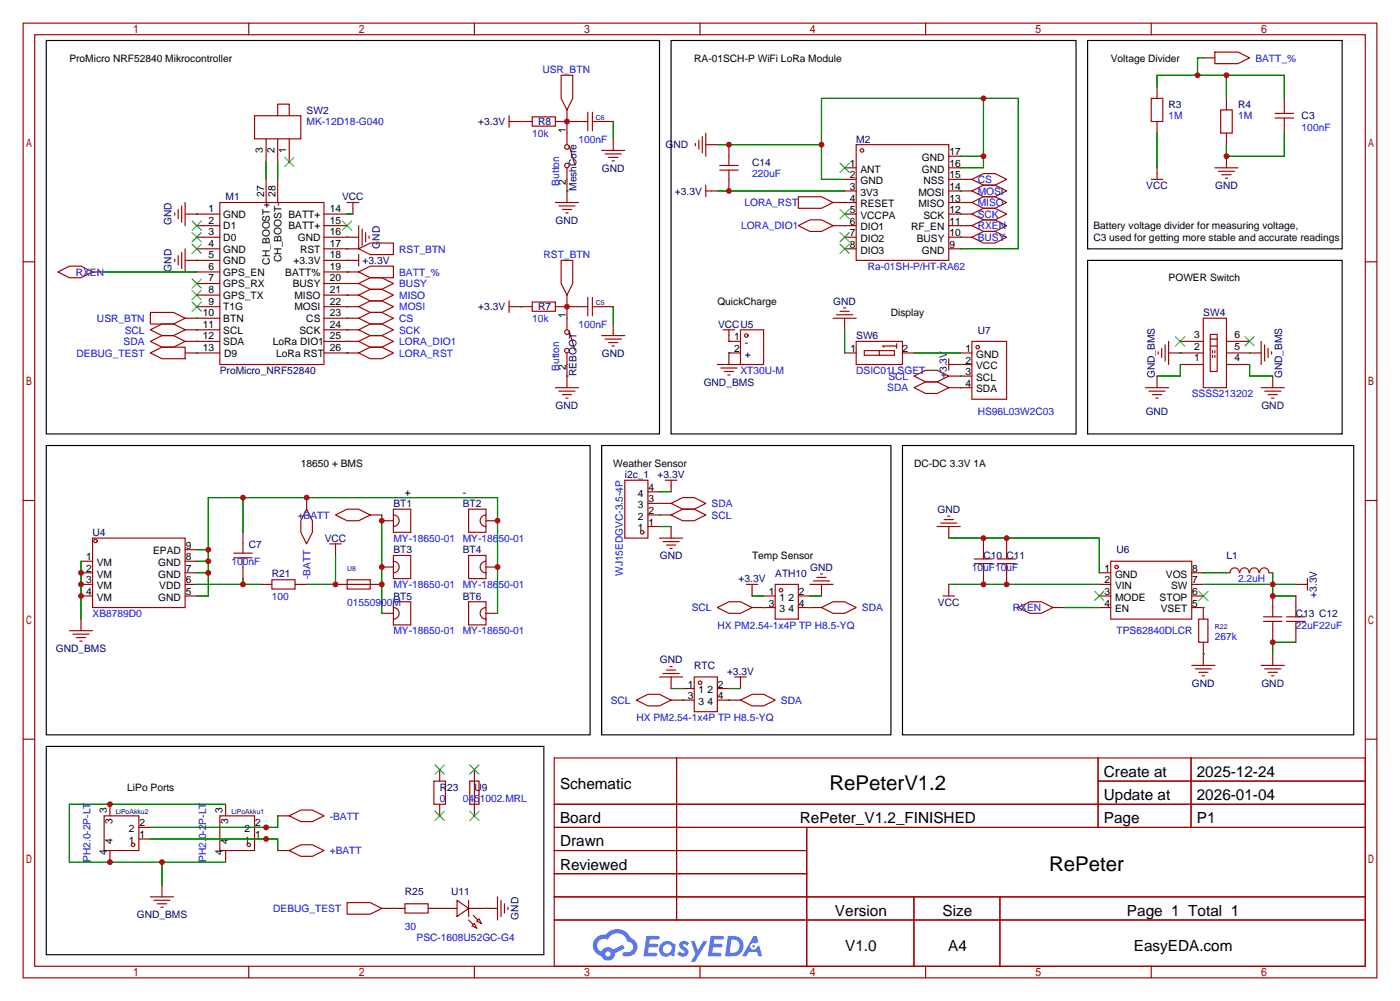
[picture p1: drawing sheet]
<svg xmlns="http://www.w3.org/2000/svg" width="307mm" height="220mm" viewBox="0 0 307 220" stroke-linecap="round" stroke-linejoin="round" font-family="sans-serif">
<g fill="none" stroke="#a10000" stroke-width=".25">
<path d="M5.1 5.1h297.2v209.5h-297.2zM7.6 7.6h292.1v204.5h-292.1zM54.6 5.1v2.5M104.1 5.1v2.5M153.7 5.1v2.5M203.2 5.1v2.5M252.7 5.1v2.5M5.1 57.5h2.5M299.7 57.5h2.6M5.1 109.9h2.5M299.7 109.9h2.6M5.1 162.2h2.5"/>
<path d="M121.7 166.4h178v45.7h-178zM121.7 176.5h178M148.5 166.4v35.5M241.1 166.4v15.2M241.1 171.4h58.6M261.5 166.4v15.2M299.7 162.2h2.6M121.7 181.6h178M121.7 186.7h55.4M121.7 196.8h178M121.7 191.8h55.4M177.1 181.6v30.5"/>
<path d="M200.6 196.8v15.3M219.5 196.8v15.3M54.6 212.1v2.5M104.1 212.1v2.5M121.7 201.9h178M153.7 212.1v2.5M203.2 212.1v2.5M252.7 212.1v2.5"/>
</g>
<g fill="#5487ff">
<path d="M149.4 206.8a1.3 1.3 0 0 1 1.8 .3l-.4 .6a.54 .54 0 0 0-.9-.3l.2 .3a1.28 1.28 0 0 1 .7 2 1.53 1.53 0 0 1-2.1-.3l.5-.6 .8 .4a.31 .31 0 0 0 .3-.2 .31 .31 0 0 0-.3-.4 1.12 1.12 0 0 1-.6-1.8z"/>
<path d="M151.7 206.6h.8l.7 2 1.2-2h.9l-2.7 4.5h-.9l1-1.6z"/>
<path d="M141.9 205.4h2.3a.46 .46 0 0 1 .5 .1 .46 .46 0 0 1 .1 .5l-.4 .2h-1.7l-.2 .9h1.7a.4 .4 0 0 1 .3 .5 .4 .4 0 0 1-.4 .3h-1.7l-.1 1.2h1.3a.46 .46 0 0 1 .5 .1 .46 .46 0 0 1 .1 .5l-.3 .2h-2.6z"/>
<path d="M156 205.4h2.3a.47 .47 0 0 1 .5 .1 .47 .47 0 0 1 .1 .5l-.4 .2h-1.7l-.1 .9h1.6a.4 .4 0 0 1 .3 .5 .4 .4 0 0 1-.4 .3h-1.7l-.1 1.2h1.3a.46 .46 0 0 1 .5 .1 .46 .46 0 0 1 .2 .5l-.4 .2h-2.6z"/>
<path d="M165.4 205.4h.7l.4 1.4-.6 .3a.75 .75 0 0 0-1.2 .3 .75 .75 0 0 0 .5 1.1 .75 .75 0 0 0 1-.7l.5-.3 .6 2.4h-.8l-.3-1h-1.8l-.6 1h-.9z"/>
<path d="M159.8 205.4l-.6 4.5h1.4a2.27 2.27 0 0 0 2.6-2.3 2.27 2.27 0 0 0-2.7-2.2zM160.6 206.2a1.5 1.5 0 0 1 1.8 1.5 1.5 1.5 0 0 1-2 1.4h-.2z"/>
<path d="M145.2 207.1a1.6 1.6 0 0 0-.3 2.2 1.6 1.6 0 0 0 2.3 .2l.8 .4 .3-2.5-.2-.2-.4-.1a1.58 1.58 0 0 0-2.5 0zM145.8 207.6a.98 .98 0 0 1 1.6 .4 .98 .98 0 0 1-1 1.3 .94 .94 0 0 1-.9-.7 .94 .94 0 0 1 .3-1z"/>
<path d="M130.9 205.8a2.37 2.37 0 0 0 1.1 4 1.54 1.54 0 0 0 1.8 1 1.54 1.54 0 0 0 1.2-1.6l2.2-1.1-.5-.7-2.1 1a1.57 1.57 0 0 0-2.6 .5 1.5 1.5 0 0 1-.7-2.1 1.5 1.5 0 0 1 2.2-.5 2.23 2.23 0 0 1 2.2-1.5 2.23 2.23 0 0 1 2 1.9 1.16 1.16 0 0 1 1.3 1.1 1.16 1.16 0 0 1-1.1 1.2h-.7a.47 .47 0 0 0-.6 .4 .47 .47 0 0 0 .5 .5 2.17 2.17 0 0 0 2.5-.9 2.17 2.17 0 0 0-.4-2.7l-.8-.4a3.2 3.2 0 0 0-5.4-.8l-1.1 .1zM132.9 209.4a.6 .6 0 0 1 1.2 0 .6 .6 0 0 1-1.2 0z"/>
<circle cx="165.4" cy="207.7" r=".28"/>
</g>
<g fill="none" stroke="#a10000" stroke-width=".25">
<path d="M123.2 16.5h2.5v5.1l-1.2 2.5-1.3-2.5zM254 19v2.6M264.2 12.7h2.5M266.7 11.4h5.1l2.5 1.3-2.5 1.3h-5.1zM55.9 25.4h10.1v5.1h-10.1zM58.4 30.5v5.1M58.4 39.4v5M61 25.4v-2.5h2.5v2.5M61 30.5v5.1M61 39.4v5M63.5 30.5v5.1M111.8 25.4v2.5"/>
<path d="M111.8 26.7h5M116.8 25.7h5.1v2h-5.1zM121.9 26.7h7.1M124.5 24.1v7.7M124.5 36.8v7.6M125 32l1.2 4.3M129 24.6v4.1M130 24.6v4.1M130 26.7h4.6M132.1 33h5.1M132.8 33.8h3.6M133.6 34.5h2"/>
<path d="M134.4 35.3h.5M134.6 30.5v2.5M152.7 31.5v.5M153.4 30.7v2.1M154.2 30v3.5M154.9 29.2v5.1M154.9 31.8h2.6M158 37.3h4.1M158 36.3h4.1M160 31.8v4.5M160 37.3v4.6M185.4 39.4h2.6"/>
<path d="M185.4 36.8h2.6M188 31.8h20.3v25.3h-20.3zM208.3 39.4h5.1M208.3 36.8h2.5M208.3 34.3h2.5M213.4 39.4l2.5-1.3h2.5l2.6 1.3-2.6 1.2h-2.5zM252.7 21.6h2.6v5.1h-2.6zM252.7 39.4h2.6M254 26.7v2.5M254 36.8v2.6M266.7 36.8h5.1M267.5 37.6h3.5"/>
<path d="M268 24.1h2.5v5.1h-2.5zM268.2 38.4h2.1M269 39.1h.5M269.2 21.6v2.5M269.2 29.2v2.6M269.2 34.3v2.5M279.9 25.9h4.1M279.9 24.9h4.1M281.9 21.6v3.3M281.9 25.9v3.3M12.7 59.7l2.5-1.3h2.6l2.5 1.3-2.5 1.3h-2.6zM20.3 59.7h2.6"/>
<path d="M38.4 46.7v.5M38.4 56.9v.5M39.1 46v2M39.1 56.1v2.1M39.9 45.2v3.6M39.9 55.4v3.5M40.6 47h7.7M40.6 44.4v5.1M40.6 54.6v5.1M40.6 57.1h7.7M43.2 49.5h5.1M43.2 52.1h5.1"/>
<path d="M43.2 54.6h5.1M43.2 59.7h5.1M48.3 44.4h22.8v35.6h-22.8zM71.1 47h5.1M71.1 49.5h5.1M71.1 52.1h7.6M71.1 54.6h7.6M71.1 57.1h7.6M71.1 59.7h7.6M76.2 44.4h2.5M77.5 44.4v2.6M78.7 54.6l2.6-1.3h5.1v2.6h-5.1z"/>
<path d="M78.7 59.7l2.6-1.3h5.1v2.6h-5.1zM78.7 49.5v5.1M78.7 55.9v2.5M79.5 50.3v3.5M80.3 51.1v2M81 51.8v.5M121.9 44.4h5.1M122.7 45.2h3.5M123.2 57.1h2.5v5.1l-1.2 2.6-1.3-2.6zM123.4 46h2.1M124.2 46.7h.5M154.9 41.9h2.6"/>
<path d="M154.9 40.6v2.6M175.3 49.5l2.5-1.2h2.5l2.6 1.2-2.6 1.3h-2.5zM175.3 43.2h5l2.6 1.2-2.6 1.3h-5zM182.9 44.4h5.1M182.9 49.5h5.1M185.4 41.9h2.6M185.4 47h2.6M185.4 52.1h2.6M185.4 54.6h2.6M208.3 41.9h5.1M208.3 44.4h5.1M208.3 47h5.1"/>
<path d="M208.3 49.5h5.1M208.3 52.1h5.1M208.3 54.6h2.5M213.4 44.4l2.5-1.2h2.5l2.6 1.2-2.6 1.3h-2.5zM213.4 47l2.5-1.3h2.5l2.6 1.3-2.6 1.3h-2.5zM213.4 41.9l2.5-1.3h2.5l2.6 1.3-2.6 1.3h-2.5zM213.4 52.1l2.5-1.3h2.5l2.6 1.3-2.6 1.2h-2.5zM213.4 49.5l2.5-1.2h2.5l2.6 1.2-2.6 1.3h-2.5zM33 72.4l2.6-1.3h2.5l2.5 1.3-2.5 1.3h-2.5zM33 74.9l2.6-1.2h2.5l2.5 1.2-2.5 1.3h-2.5zM33 68.6h5.1l2.5 1.2-2.5 1.3h-5.1zM33 77.5l2.6-1.3h5v2.5h-5z"/>
<path d="M40.6 69.8h7.7M40.6 72.4h7.7M40.6 74.9h7.7M40.6 77.5h7.7M43.2 67.3h5.1M43.2 62.2h5.1M43.2 64.8h5.1M71.1 67.3h7.6M71.1 62.2h7.6M71.1 64.8h7.6M71.1 69.8h7.6M71.1 72.4h7.6"/>
<path d="M71.1 74.9h7.6M71.1 77.5h7.6M78.7 62.2l2.6-1.2h2.5l2.6 1.2-2.6 1.3h-2.5zM78.7 64.8l2.6-1.3h2.5l2.6 1.3-2.6 1.2h-2.5zM78.7 67.3l2.6-1.3h2.5l2.6 1.3-2.6 1.3h-2.5zM78.7 69.8l2.6-1.2h2.5l2.6 1.2-2.6 1.3h-2.5zM78.7 72.4l2.6-1.3h2.5l2.6 1.3-2.6 1.3h-2.5zM78.7 74.9l2.6-1.2h2.5l2.6 1.2-2.6 1.3h-2.5zM78.7 77.5l2.6-1.3h2.5l2.6 1.3-2.6 1.2h-2.5zM111.8 67.3h5M111.8 66v2.6M116.8 66.3h5.1v2h-5.1z"/>
<path d="M121.9 67.3h7.1M124.5 64.8v7.6M124.5 77.5v7.6M125 72.6l1.2 4.4M129 65.3v4M130 67.3h4.6M130 65.3v4M132.1 73.7h5.1M132.8 74.4h3.6M133.6 75.2h2M134.4 75.9h.5M134.6 71.1v2.6"/>
<path d="M158.7 72.4h2.6M160 72.4v2.5h2.6M162.6 72.4h5v7.6h-5zM162.6 77.5h-2.6v2.5M182.9 69.8h5.1M183.6 69.1h3.6M184.4 68.3h2M185.2 67.6h.5M185.4 77.5h2.6M185.4 69.8v2.6M188 74.9h10.1v5.1h-10.1zM189.7 77h6.6v1h-6.6z"/>
<path d="M193 77v1M196.8 75.9h-3l.3 .3M196.8 75.4v1.1M198.1 77.5h2.6M208.3 78.7v2.6M210.8 77.5h2.6M213.4 74.9h7.6v12.7h-7.6zM254.3 77.2v.5M255 76.5v2M255.8 75.7v3.5M256.5 77.5h7.7M256.5 74.9v5.1"/>
<path d="M259.1 74.9h5.1M264.2 69.8h5v15.3h-5zM265.7 73.4h1.5v8.1h-1.5zM265.7 75.9h1.5M265.7 74.4h1.5M266.2 77v.5M266.2 78v.5M266.7 77v.5M266.7 78v.5M269.2 74.9h5.1M269.2 77.5h7.7M276.9 74.9v5.1"/>
<path d="M277.6 75.7v3.5M278.4 76.5v2M279.1 77.2v.5M121.9 85.1h5.1M122.7 85.9h3.5M123.4 86.6h2.1M124.2 87.4h.5M157.5 80h5.1M158.2 80.8h3.6M159 81.5h2M159.8 82.3h.5M200.7 82.5l2.5-1.2h2.5l2.6 1.2-2.6 1.3h-2.5z"/>
<path d="M200.7 85.1l2.5-1.3h2.5l2.6 1.3-2.6 1.3h-2.5zM208.3 85.1h5.1M208.3 80h5.1M208.3 82.5h5.1M251.5 85.1h5M252.2 85.9h3.6M253 86.6h2M253.7 87.4h.6M254 82.5v2.6M259.1 80h5.1M269.2 80h5.1M276.9 85.1h5"/>
<path d="M277.6 85.9h3.6M278.4 86.6h2M279.1 87.4h.6M279.4 82.5v2.6M20.3 118.1h20.3v15.2h-20.3zM53.3 116.8v4.6M67.3 111.8l1.3 2.5v2.5l-1.3 2.6-1.3-2.6v-2.5zM67.3 109.2v2.6M72.4 119.4h2.5M73.7 113l2.5-1.2h2.5l2.6 1.2-2.6 1.3h-2.5zM73.7 119.4v2.5M81.3 113h2.5"/>
<path d="M83.8 114.3h2.6M86.4 113a1.27 1.27 0 0 1 1.2 1.3 1.27 1.27 0 0 1-1.2 1.3zM86.4 113v-1.2h3.8v5h-3.8v-1.2M105.8 113.4l.9-.4v2.6a1.27 1.27 0 0 1-1.2-.8 1.27 1.27 0 0 1 .3-1.4zM106.7 113v-1.2h-3.8v5h3.8v-1.2M106.7 114.3h2.5M137.2 105.4h5v12.7h-5zM142.2 115.6h2.6M142.2 113h5.1M142.2 110.5h5.1M142.2 107.9h2.6M144.8 118.1h5.1"/>
<path d="M145.5 118.9h3.6M146 105.4h2.6M146.3 119.6h2M147.3 113l2.6-1.2h2.5l2.5 1.2-2.5 1.3h-2.5zM147.3 110.5l2.6-1.3h2.5l2.5 1.3-2.5 1.3h-2.5zM147.3 105.4v2.5M147.3 115.6v2.5M205.7 115.6h5.1M206.5 114.8h3.6M207.3 114h2M208 113.3h.5M208.3 115.6v2.5"/>
<path d="M215.9 118.1v4.6M221 118.1v4.6M15.2 138.4h5.1M16 139.2h3.6M16.8 140h2M17.8 123.2h2.5M17.8 125.7h2.5M17.8 128.3h2.5M17.8 130.8h2.5M17.8 135.9v2.5M40.6 123.2h2.6M40.6 125.7h2.6"/>
<path d="M40.6 128.3h2.6M40.6 130.8h2.6M40.6 120.6h2.6M51.3 121.4h4.1M51.3 122.4h4.1M53.3 122.4v4.6M57.1 128.3h2.6M59.7 127.3h5.1v2h-5.1zM64.8 128.3h2.5M73.7 128.3h10.1M76.2 127.3h5.1v2h-5.1zM83.8 124.5h2.6"/>
<path d="M83.8 134.6h2.6M86.4 123.2a1.27 1.27 0 0 1 1.2 1.3 1.27 1.27 0 0 1-1.2 1.2zM86.4 133.3a1.27 1.27 0 0 1 1.2 1.3 1.27 1.27 0 0 1-1.2 1.3zM86.4 123.2v-1.3h3.8v5.1h-3.8v-1.3M86.4 133.3v-1.2h3.8v5.1h-3.8v-1.3M105.8 123.5l.9-.3v2.5a1.27 1.27 0 0 1-1.2-.8 1.27 1.27 0 0 1 .3-1.4zM105.8 133.7l.9-.4v2.6a1.27 1.27 0 0 1-1.2-.8 1.27 1.27 0 0 1 .3-1.4zM106.7 123.2v-1.3h-3.8v5.1h3.8v-1.3M106.7 133.3v-1.2h-3.8v5.1h3.8v-1.3M106.7 124.5h2.5M106.7 134.6h2.5M147.1 120.4h.5"/>
<path d="M157.5 133.3l2.5-1.2h2.6l2.5 1.2-2.5 1.3h-2.6zM163.8 128.3h2.6M165.1 133.3h5.1M165.1 128.3v2.5M167.6 130.8h2.6M170.2 128.3h5.1v7.6h-5.1zM175.3 130.8h2.5M175.3 133.3h5M177.8 128.3h5.1M178.6 127.5h3.5M179.3 126.7h2.1M180.1 126h.5"/>
<path d="M180.3 133.3l2.6-1.2h2.5l2.6 1.2-2.6 1.3h-2.5zM180.3 128.3v2.5M207 130.8h2.5M208.3 128.3v2.5M213.9 122.7h4M213.9 123.7h4M215.9 123.7v4.6M218.9 122.7h4.1M218.9 123.7h4.1M221 123.7v4.6M223.5 133.3l2.6-1.2h2.5l2.5 1.2-2.5 1.3h-2.5zM231.1 133.3h2.6"/>
<path d="M241.3 125.7h2.5M241.3 128.3h2.5M241.3 130.8h2.5M241.3 133.3h2.5M243.8 123.2h17.8v12.7h-17.8zM261.6 125.7h2.6M261.6 128.3h2.6M261.6 130.8h2.6M261.6 133.3h2.6v2.6M263.1 135.9h2.1v5.1h-2.1zM272.1 125.7a1.01 1.01 0 0 0-1.1-1.1 1.01 1.01 0 0 0-1 1.1h-.8M272.2 125.7a1.01 1.01 0 0 1 1-1.1 1.01 1.01 0 0 1 1 1.1"/>
<path d="M274.3 125.7a1.01 1.01 0 0 1 1-1.1 1.01 1.01 0 0 1 1.1 1.1M276.5 125.7a1.01 1.01 0 0 1 1-1.1 1.01 1.01 0 0 1 1.1 1.1M277.4 135.4h4M277.4 136.4h4M278.6 125.7h.8M279.4 130.8v4.6M279.4 136.4v4.6M282.4 135.4h4.1M282.4 136.4h4.1M284.5 128.3h2.5M284.5 130.8v4.6M284.5 136.4v4.6"/>
<path d="M287 127v2.5M17.5 140.7h.5M139.7 153.7l2.5-1.3h2.6l2.5 1.3-2.5 1.2h-2.6zM144.8 148.6h5.1M145.5 147.8h3.6M146.3 147.1h2M147.1 146.3h.5M147.3 148.6v2.5M147.3 153.7h5.1M149.9 151.1h2.5M152.4 148.6h5.1v7.6h-5.1zM157.5 151.1h2.5"/>
<path d="M157.5 153.7h5.1M161.3 148.6h2.5M162.6 153.7l2.5-1.3h2.5l2.6 1.3-2.6 1.2h-2.5zM162.6 148.6v2.5M261.6 146h5.1M262.4 146.8h3.5M263.1 147.6h2.1M263.9 148.3h.5M264.2 141v5M276.9 146h5M277.6 146.8h3.6M278.4 147.6h2"/>
<path d="M279.1 148.3h.6M279.4 143.5v2.5M22.9 179.1h7.6v7.6h-7.6zM24.1 176.5v2.6M48.3 179.1h7.6v7.6h-7.6zM49.5 176.5v2.6M61 179.1h2.5M63.5 179.1l2.5-1.3h2.6l2.5 1.3-2.5 1.2h-2.6zM95.2 171.4h2.6v5.1h-2.6zM96.5 168.9v2.5M96.5 176.5v2.6M103.1 171.4h2.1v5.1h-2.1z"/>
<path d="M104.1 168.9v10.2M24.1 186.7v2.5M30.5 184.1h2.5M30.5 181.6h2.5M33 196.8h5.1M33.8 197.6h3.5M34.5 198.4h2.1M35.3 199.1h.5M35.6 194.3v2.5M49.5 186.7v2.5M55.9 184.1h2.5M55.9 181.6h2.5"/>
<path d="M61 186.7h2.5M63.5 186.7l2.5-1.3h2.6l2.5 1.3-2.5 1.3h-2.6zM76.2 198.1h5.1l2.5 1.3-2.5 1.3h-5.1zM83.8 199.4h5.1M88.9 198.4h5.1v2h-5.1zM94 199.4h6.3M100.3 197.6l2.6 1.8-2.6 1.8zM102.9 197.6v3.6M102.9 199.4h6.3M109.2 196.8v5.1M110 197.6v3.6M110.7 198.4v2"/>
<path d="M111.5 199.1v.5M102.9 201.9l1 1M103.6 203.2l.5-.5 .5 1zM103.9 200.9l1 1M105.2 201.7l.5 1-1.1-.5z"/>
<circle cx="124.5" cy="36.3" r=".51"/>
<circle cx="124.5" cy="32.3" r=".51"/>
<circle cx="189.2" cy="33" r=".38"/>
<circle cx="124.5" cy="72.9" r=".51"/>
<circle cx="124.5" cy="77" r=".51"/>
<circle cx="163.8" cy="73.7" r=".38"/>
<circle cx="214.6" cy="76.2" r=".38"/>
<circle cx="21" cy="118.7" r=".38"/>
<circle cx="141" cy="116.8" r=".38"/>
<circle cx="171.4" cy="129.5" r=".38"/>
<circle cx="245.1" cy="124.5" r=".38"/>
<circle cx="153.7" cy="149.9" r=".38"/>
<circle cx="29.2" cy="185.4" r=".38"/>
<circle cx="54.6" cy="185.4" r=".38"/>
</g>
<g fill="none" stroke="#008700" stroke-width=".25">
<path d="M254 19v-2.5h27.9v5.1M264.2 12.7h-1.3v3.8M269.2 16.5v5.1M58.4 35.6v3.8M61 35.6v3.8M114.3 26.7h.1M124.5 26.7h.1M134.6 26.7v3.8M157.5 31.8h22.8M185.4 39.4h-5.1v-17.8h43.2v33h-12.7M210.8 39.4h.1M210.8 34.3h5.1"/>
<path d="M215.9 21.6v15.2h-5.1M254 29.2v7.6M281.9 29.2v5.1h-12.7v-2.5M22.9 59.7h20.3M43.2 47h.1M43.2 57.1h.1M76.2 52.1h.1M76.2 54.6h.1M76.2 57.1h.1M76.2 59.7h.1M76.2 47h1.3M124.5 41.9h.1"/>
<path d="M157.5 41.9h27.9M185.4 44.4h.1M185.4 49.5h.1M210.8 44.4h.1M210.8 47h.1M210.8 41.9h.1M210.8 52.1h.1M210.8 49.5h.1M43.2 72.4h.1M43.2 74.9h.1M43.2 69.8h.1M43.2 77.5h.1"/>
<path d="M76.2 62.2h.1M76.2 64.8h.1M76.2 67.3h.1M76.2 69.8h.1M76.2 72.4h.1M76.2 74.9h.1M76.2 77.5h.1M114.3 67.3h.1M124.5 67.3h.1M134.6 67.3v3.8M160 74.9h.1M160 77.5h.1"/>
<path d="M185.4 72.4v5.1M200.7 77.5h10.1M259.1 77.5h.1M274.3 77.5h.1M124.5 82.5h.1M210.8 85.1h.1M210.8 82.5h.1M210.8 80h.1M259.1 80v2.5h-5.1M274.3 80v2.5h5.1M53.3 109.2v7.6M83.8 113v21.6"/>
<path d="M144.8 113h.1M144.8 110.5h.1M144.8 115.6h2.5M144.8 107.9h2.5M208.3 118.1h33v7.6M17.8 123.2v12.7M43.2 130.8h2.5v-21.6h63.5v25.4M43.2 120.6h2.5M43.2 123.2h2.5M43.2 125.7h2.5M43.2 128.3h13.9M53.3 127v1.3"/>
<path d="M73.7 121.9v6.4h-6.4M165.1 130.8h2.5M167.6 133.3h.1M177.8 133.3h.1M177.8 130.8h2.5M208.3 128.3h33M233.7 133.3h7.6M264.2 133.3h.1M264.2 125.7h5M264.2 128.3h20.3M279.4 125.7v5.1h5.1M147.3 151.1h2.6"/>
<path d="M149.9 153.7h.1M160 153.7h.1M160 151.1h2.6M264.2 143.5h.1M284.5 141h-5.1v2.5M49.5 176.5h-34.3v12.7h34.3M61 179.1v2.5h-28M33 184.1h28v2.6M35.6 189.2v5.1M86.4 199.4h.1M96.5 199.4h.1M106.7 199.4h.1"/>
</g>
<path d="M10.2 8.9h134.6v86.3h-134.6zM147.3 8.9h88.9v86.3h-88.9zM238.8 8.9h55.8v45.7h-55.8zM238.8 57.1h55.8v38.1h-55.8zM10.2 97.8h119.3v63.5h-119.3zM132.1 97.8h63.5v63.5h-63.5zM198.1 97.8h99.1v63.5h-99.1zM10.2 163.8h109.2v45.7h-109.2z" fill="none" stroke="#000" stroke-width=".25"/>
<g fill="none" stroke="#3c3" stroke-width=".25">
<path d="M62.5 34.5l2 2.1M64.5 34.5l-2 2.1M184.4 35.8l2 2M186.4 35.8l-2 2M42.2 48.5l2 2M42.2 51.1l2 2M42.2 53.6l2 2M44.2 48.5l-2 2M44.2 51.1l-2 2M44.2 53.6l-2 2M75.2 48.5l2 2M77.2 48.5l-2 2"/>
<path d="M184.4 46l2 2M184.4 51.1l2 2M184.4 53.6l2 2M186.4 46l-2 2M186.4 51.1l-2 2M186.4 53.6l-2 2M42.2 61.2l2 2M42.2 63.8l2 2M42.2 66.3l2 2M44.2 61.2l-2 2M44.2 63.8l-2 2M44.2 66.3l-2 2"/>
<path d="M258.1 73.9l2 2M260.1 73.9l-2 2M273.3 73.9l2 2M275.3 73.9l-2 2M240.3 129.8l2 2M242.3 129.8l-2 2M263.1 129.8l2.1 2M265.2 129.8l-2.1 2M95.5 167.9l2 2M95.5 178.1l2 2M97.5 167.9l-2 2M97.5 178.1l-2 2"/>
<path d="M103.1 178.1l2.1 2M103.1 167.9l2.1 2M105.2 178.1l-2.1 2M105.2 167.9l-2.1 2"/>
</g>
<g fill="#c00">
<circle cx="160" cy="41.9" r=".63"/>
<circle cx="180.3" cy="31.7" r=".63"/>
<circle cx="215.9" cy="21.6" r=".63"/>
<circle cx="215.9" cy="34.3" r=".63"/>
<circle cx="160" cy="31.7" r=".63"/>
<circle cx="269.2" cy="16.5" r=".63"/>
<circle cx="262.9" cy="16.5" r=".63"/>
<circle cx="269.2" cy="34.3" r=".63"/>
<circle cx="124.5" cy="67.3" r=".63"/>
<circle cx="67.3" cy="109.2" r=".63"/>
<circle cx="109.2" cy="114.3" r=".63"/>
<circle cx="109.2" cy="124.5" r=".63"/>
<circle cx="53.3" cy="109.2" r=".63"/>
<circle cx="45.7" cy="120.6" r=".63"/>
<circle cx="45.7" cy="123.2" r=".63"/>
<circle cx="45.7" cy="125.7" r=".63"/>
<circle cx="124.5" cy="26.7" r=".63"/>
<circle cx="53.3" cy="128.3" r=".63"/>
<circle cx="17.8" cy="125.7" r=".63"/>
<circle cx="17.8" cy="128.3" r=".63"/>
<circle cx="17.8" cy="130.8" r=".63"/>
<circle cx="58.4" cy="181.6" r=".63"/>
<circle cx="58.4" cy="184.1" r=".63"/>
<circle cx="35.6" cy="189.2" r=".63"/>
<circle cx="24.1" cy="189.2" r=".63"/>
<circle cx="24.1" cy="176.5" r=".63"/>
<circle cx="215.9" cy="128.3" r=".63"/>
<circle cx="221" cy="128.3" r=".63"/>
<circle cx="221" cy="118.1" r=".63"/>
<circle cx="215.9" cy="118.1" r=".63"/>
<circle cx="279.4" cy="128.3" r=".63"/>
<circle cx="279.4" cy="130.8" r=".63"/>
<circle cx="279.4" cy="141" r=".63"/>
<circle cx="83.8" cy="124.5" r=".63"/>
<circle cx="83.8" cy="128.3" r=".63"/>
<circle cx="83.8" cy="114.3" r=".63"/>
<circle cx="73.7" cy="128.3" r=".63"/>
</g>
<g font-size="4.5">
<text x="182.1" y="173.4">RePeterV1.2</text>
<text x="230.3" y="191.2">RePeter</text>
</g>
<g font-size="3.4">
<text x="122.9" y="173.1">Schematic</text>
<text x="242.3" y="170.6">Create at</text>
<text x="262.7" y="170.6">2025-12-24</text>
<text x="242.3" y="175.6">Update at</text>
<text x="262.7" y="175.6">2026-01-04</text>
<text x="122.9" y="180.7">Board</text>
<text x="122.9" y="185.8">Drawn</text>
<text x="175.6" y="180.7">RePeter_V1.2_FINISHED</text>
<text x="242.3" y="180.7">Page</text>
<text x="262.7" y="180.7">P1</text>
<text x="122.9" y="190.9">Reviewed</text>
<text x="183.3" y="201">Version</text>
<text x="206.9" y="201">Size</text>
<text x="247.4" y="201">Page 1 Total 1</text>
<text x="185.5" y="208.7">V1.0</text>
<text x="208.1" y="208.7">A4</text>
<text x="248.9" y="208.7">EasyEDA.com</text>
</g>
<g font-size="2.2">
<text x="15.2" y="13.5">ProMicro NRF52840 Mikrocontroller</text>
<text x="152.4" y="13.5">RA-01SCH-P WiFi LoRa Module</text>
<text x="243.8" y="13.5">Voltage Divider</text>
<text x="124.2" y="29.2" transform="rotate(-90 124.2 29.2)">1</text>
<text x="57.7" y="33.5" transform="rotate(-90 57.7 33.5)">3</text>
<text x="60.3" y="33.5" transform="rotate(-90 60.3 33.5)">2</text>
<text x="62.8" y="33.5" transform="rotate(-90 62.8 33.5)">1</text>
<text x="202.4" y="35.3">GND</text>
<text x="208.4" y="34.1">17</text>
<text x="124.2" y="40.6" transform="rotate(-90 124.2 40.6)">2</text>
<text x="186.6" y="36.6">1</text>
<text x="186.6" y="39.2">2</text>
<text x="186.6" y="41.7">3</text>
<text x="188.9" y="37.9">ANT</text>
<text x="188.9" y="40.4">GND</text>
<text x="202.4" y="37.9">GND</text>
<text x="202.7" y="40.4">NSS</text>
<text x="208.4" y="41.7">14</text>
<text x="208.4" y="39.2">15</text>
<text x="208.4" y="36.6">16</text>
<text x="45.7" y="46.5">1</text>
<text x="49" y="47.8">GND</text>
<text x="58" y="43.2" transform="rotate(-90 58 43.2)">27</text>
<text x="60.5" y="43.2" transform="rotate(-90 60.5 43.2)">28</text>
<text x="63.3" y="47.8">BATT+</text>
<text x="72.4" y="46.5">14</text>
<text x="186.6" y="44.2">4</text>
<text x="186.6" y="46.8">5</text>
<text x="188.9" y="43">3V3</text>
<text x="188.9" y="45.5">RESET</text>
<text x="201.6" y="45.5">MISO</text>
<text x="201.6" y="43">MOSI</text>
<text x="208.4" y="46.8">12</text>
<text x="208.4" y="44.2">13</text>
<text x="45.7" y="49.1">2</text>
<text x="45.7" y="51.6">3</text>
<text x="49" y="50.4">D1</text>
<text x="49" y="52.9">D0</text>
<text x="63.3" y="50.4">BATT+</text>
<text x="65.4" y="52.9">GND</text>
<text x="72.4" y="51.6">16</text>
<text x="72.4" y="49.1">15</text>
<text x="186.6" y="49.3">6</text>
<text x="186.6" y="51.9">7</text>
<text x="188.9" y="48">VCCPA</text>
<text x="188.9" y="50.6">DIO1</text>
<text x="188.9" y="53.1">DIO2</text>
<text x="200" y="50.6">RF_EN</text>
<text x="201.2" y="53.1">BUSY</text>
<text x="202.7" y="48">SCK</text>
<text x="208.4" y="51.9">10</text>
<text x="208.4" y="49.3">11</text>
<text x="240" y="50.4">Battery voltage divider for measuring voltage,</text>
<text x="240" y="52.9">C3 used for getting more stable and accurate readings</text>
<text x="45.7" y="54.2">4</text>
<text x="45.7" y="56.7">5</text>
<text x="45.7" y="59.2">6</text>
<text x="49" y="55.4">GND</text>
<text x="49" y="58">GND</text>
<text x="59.2" y="58.1" transform="rotate(-90 59.2 58.1)">CH_BOOST+</text>
<text x="61.8" y="57.5" transform="rotate(-90 61.8 57.5)">CH_BOOST-</text>
<text x="64.4" y="58">+3.3V</text>
<text x="65.9" y="55.4">RST</text>
<text x="72.4" y="59.2">19</text>
<text x="72.4" y="56.7">18</text>
<text x="72.4" y="54.2">17</text>
<text x="186.6" y="54.4">8</text>
<text x="188.9" y="55.7">DIO3</text>
<text x="202.4" y="55.7">GND</text>
<text x="208.4" y="54.4">9</text>
<text x="45.7" y="61.8">7</text>
<text x="45.7" y="64.3">8</text>
<text x="49" y="60.5">GPS_EN</text>
<text x="49" y="63.1">GPS_RX</text>
<text x="49" y="65.6">GPS_TX</text>
<text x="62.6" y="60.5">BATT%</text>
<text x="64.3" y="63.1">BUSY</text>
<text x="64.6" y="65.6">MISO</text>
<text x="72.4" y="64.3">21</text>
<text x="72.4" y="61.8">20</text>
<text x="256.5" y="61.8">POWER Switch</text>
<text x="44.5" y="69.4">10</text>
<text x="44.5" y="71.9">11</text>
<text x="45.7" y="66.9">9</text>
<text x="49" y="68.1">T1G</text>
<text x="49" y="70.7">BTN</text>
<text x="64.6" y="68.1">MOSI</text>
<text x="67.2" y="70.7">CS</text>
<text x="72.4" y="71.9">24</text>
<text x="72.4" y="69.4">23</text>
<text x="72.4" y="66.9">22</text>
<text x="124.2" y="69.8" transform="rotate(-90 124.2 69.8)">1</text>
<text x="157.5" y="66.9">QuickCharge</text>
<text x="195.6" y="69.4">Display</text>
<text x="44.5" y="74.5">12</text>
<text x="44.5" y="77">13</text>
<text x="49" y="73.2">SCL</text>
<text x="49" y="75.8">SDA</text>
<text x="59.9" y="75.8">LoRa DIO1</text>
<text x="65.8" y="73.2">SCK</text>
<text x="72.4" y="77">26</text>
<text x="72.4" y="74.5">25</text>
<text x="161.2" y="74.7">1</text>
<text x="161.2" y="77.3">2</text>
<text x="163.5" y="76">-</text>
<text x="186.7" y="77.3">1</text>
<text x="198.1" y="77.3">2</text>
<text x="212" y="77.3">1</text>
<text x="262.1" y="74.2">3</text>
<text x="262.1" y="76.8">2</text>
<text x="271" y="76.8">5</text>
<text x="271" y="74.2">6</text>
<text x="49.2" y="78.3">D9</text>
<text x="60.7" y="78.3">LoRa RST</text>
<text x="124.2" y="81.3" transform="rotate(-90 124.2 81.3)">2</text>
<text x="163.5" y="78.5">+</text>
<text x="212" y="79.8">2</text>
<text x="212" y="82.3">3</text>
<text x="214.3" y="78.5">GND</text>
<text x="214.3" y="81.1">VCC</text>
<text x="214.3" y="83.6">SCL</text>
<text x="262.1" y="79.3">1</text>
<text x="271" y="79.3">4</text>
<text x="212" y="84.9">4</text>
<text x="214.3" y="86.1">SDA</text>
<text x="66" y="102.4">18650 + BMS</text>
<text x="134.6" y="102.4">Weather Sensor</text>
<text x="142.4" y="107.7">4</text>
<text x="200.7" y="102.4">DC-DC 3.3V 1A</text>
<text x="88.9" y="108.8">+</text>
<text x="101.6" y="108.8">-</text>
<text x="140.1" y="111.5">3</text>
<text x="140.1" y="109">4</text>
<text x="142.4" y="112.8">2</text>
<text x="142.4" y="110.3">3</text>
<text x="140.1" y="116.6">1</text>
<text x="140.1" y="114.1">2</text>
<text x="142.4" y="115.4">1</text>
<text x="18.9" y="123">1</text>
<text x="18.9" y="125.5">2</text>
<text x="21.3" y="124.2">VM</text>
<text x="33.6" y="121.7">EPAD</text>
<text x="34.7" y="124.2">GND</text>
<text x="40.8" y="125.5">7</text>
<text x="40.8" y="123">8</text>
<text x="40.8" y="120.4">9</text>
<text x="165.1" y="122.7">Temp Sensor</text>
<text x="242.5" y="125.5">1</text>
<text x="261.7" y="125.5">8</text>
<text x="18.9" y="128.1">3</text>
<text x="18.9" y="130.6">4</text>
<text x="21.3" y="126.8">VM</text>
<text x="21.3" y="129.3">VM</text>
<text x="21.3" y="131.9">VM</text>
<text x="34.7" y="131.9">GND</text>
<text x="34.7" y="126.8">GND</text>
<text x="35" y="129.3">VDD</text>
<text x="40.8" y="130.6">5</text>
<text x="40.8" y="128.1">6</text>
<text x="168.8" y="130.6">1</text>
<text x="171.1" y="131.9">1</text>
<text x="173.1" y="131.9">2</text>
<text x="175.4" y="130.6">2</text>
<text x="242.5" y="128.1">2</text>
<text x="242.5" y="130.6">3</text>
<text x="244.8" y="126.8">GND</text>
<text x="244.8" y="129.3">VIN</text>
<text x="244.8" y="131.9">MODE</text>
<text x="254.6" y="131.9">STOP</text>
<text x="255.9" y="126.8">VOS</text>
<text x="257.1" y="129.3">SW</text>
<text x="261.7" y="130.6">6</text>
<text x="261.7" y="128.1">7</text>
<text x="168.8" y="133.1">3</text>
<text x="171.1" y="134.4">3</text>
<text x="173.1" y="134.4">4</text>
<text x="175.4" y="133.1">4</text>
<text x="242.5" y="133.1">4</text>
<text x="244.8" y="134.4">EN</text>
<text x="254.8" y="134.4">VSET</text>
<text x="261.7" y="133.1">5</text>
<text x="151" y="150.9">1</text>
<text x="151" y="153.5">3</text>
<text x="153.3" y="152.2">1</text>
<text x="153.3" y="154.7">3</text>
<text x="155.3" y="154.7">4</text>
<text x="155.3" y="152.2">2</text>
<text x="157.6" y="153.5">4</text>
<text x="157.6" y="150.9">2</text>
<text x="27.9" y="173.5">LiPo Ports</text>
<text x="23.4" y="178.5" transform="rotate(-90 23.4 178.5)">3</text>
<text x="48.8" y="178.5" transform="rotate(-90 48.8 178.5)">3</text>
<text x="24.7" y="185.3" transform="rotate(-90 24.7 185.3)">4</text>
<text x="24.7" y="180.8" transform="rotate(-90 24.7 180.8)">3</text>
<text x="28.3" y="185.2">1</text>
<text x="28.3" y="182.7">2</text>
<text x="30.6" y="183.9">1</text>
<text x="30.6" y="181.4">2</text>
<text x="50.1" y="185.3" transform="rotate(-90 50.1 185.3)">4</text>
<text x="50.1" y="180.8" transform="rotate(-90 50.1 180.8)">3</text>
<text x="53.7" y="185.2">1</text>
<text x="53.7" y="182.7">2</text>
<text x="56" y="183.9">1</text>
<text x="56" y="181.4">2</text>
<text x="23.4" y="187.6" transform="rotate(-90 23.4 187.6)">4</text>
<text x="48.8" y="187.6" transform="rotate(-90 48.8 187.6)">4</text>
</g>
<g font-size="2.2" fill="#00f">
<text x="119.1" y="16.1">USR_BTN</text>
<text x="275.6" y="13.5">BATT_%</text>
<text x="67.3" y="27.5">MK-12D18-G040</text>
<text x="256.5" y="26.2">1M</text>
<text x="271.8" y="26.2">1M</text>
<text x="285.8" y="28.8">100nF</text>
<text x="116.8" y="30">10k</text>
<text x="127" y="31.3">100nF</text>
<text x="122.7" y="40.8" transform="rotate(-90 122.7 40.8)">Button</text>
<text x="165.1" y="38.9">220uF</text>
<text x="214.6" y="40.2">CS</text>
<text x="163.4" y="45.3">LORA_RST</text>
<text x="214.6" y="45.3">MISO</text>
<text x="214.6" y="47.8">SCK</text>
<text x="214.6" y="42.7">MOSI</text>
<text x="162.7" y="50.4">LORA_DIO1</text>
<text x="214.6" y="52.9">BUSY</text>
<text x="214.6" y="50.4">RXEN</text>
<text x="87.6" y="55.4">RST_BTN</text>
<text x="119.3" y="56.7">RST_BTN</text>
<text x="190.5" y="59.2">Ra-01SH-P/HT-RA62</text>
<text x="16.6" y="60.5">RXEN</text>
<text x="87.6" y="60.5">BATT_%</text>
<text x="87.6" y="63.1">BUSY</text>
<text x="87.6" y="65.6">MISO</text>
<text x="21.3" y="70.7">USR_BTN</text>
<text x="87.6" y="68.1">MOSI</text>
<text x="87.6" y="70.7">CS</text>
<text x="116.8" y="70.7">10k</text>
<text x="127" y="71.9">100nF</text>
<text x="27.1" y="75.8">SDA</text>
<text x="27.4" y="73.2">SCL</text>
<text x="87.6" y="73.2">SCK</text>
<text x="87.6" y="75.8">LORA_DIO1</text>
<text x="16.8" y="78.3">DEBUG_TEST</text>
<text x="87.6" y="78.3">LORA_RST</text>
<text x="122.7" y="81.4" transform="rotate(-90 122.7 81.4)">Button</text>
<text x="162.6" y="82.1">XT30U-M</text>
<text x="188" y="82.1">DSIC01LSGET</text>
<text x="195" y="83.4">SCL</text>
<text x="194.8" y="85.9">SDA</text>
<text x="261.6" y="87.2">SSSS213202</text>
<text x="214.6" y="91">HS96L03W2C03</text>
<text x="65.4" y="113.9">+BATT</text>
<text x="156.2" y="113.9">SCL</text>
<text x="156.2" y="111.3">SDA</text>
<text x="86.4" y="118.9">MY-18650-01</text>
<text x="101.6" y="118.9">MY-18650-01</text>
<text x="50.8" y="124">100nF</text>
<text x="213.4" y="125.3">10uF10uF</text>
<text x="59.7" y="131.6">100</text>
<text x="68.1" y="127.1" transform="rotate(-90 68.1 127.1)">-BATT</text>
<text x="86.4" y="129.1">MY-18650-01</text>
<text x="101.6" y="129.1">MY-18650-01</text>
<text x="136.7" y="126.5" transform="rotate(-90 136.7 126.5)">WJ15EDGVC-3.5-4P</text>
<text x="271.8" y="127.8">2.2uH</text>
<text x="20.3" y="135.4">XB8789D0</text>
<text x="76.2" y="132.9">01550900M</text>
<text x="151.8" y="134.2">SCL</text>
<text x="157.5" y="138">HX PM2.54-1x4P TP H8.5-YQ</text>
<text x="189.2" y="134.2">SDA</text>
<text x="222.4" y="134.2">RXEN</text>
<text x="284.5" y="138">22uF22uF</text>
<text x="86.4" y="139.3">MY-18650-01</text>
<text x="101.6" y="139.3">MY-18650-01</text>
<text x="245.1" y="139.3">TPS62840DLCR</text>
<text x="266.7" y="140.5">267k</text>
<text x="134.1" y="154.5">SCL</text>
<text x="171.4" y="154.5">SDA</text>
<text x="139.7" y="158.3">HX PM2.54-1x4P TP H8.5-YQ</text>
<text x="72.4" y="179.9">-BATT</text>
<text x="96.5" y="176.1">0</text>
<text x="101.6" y="176.1">0451002.MRL</text>
<text x="19.9" y="189.2" transform="rotate(-90 19.9 189.2)">PH2.0-2P-LT</text>
<text x="45.3" y="189.2" transform="rotate(-90 45.3 189.2)">PH2.0-2P-LT</text>
<text x="72.4" y="187.5">+BATT</text>
<text x="60" y="200.2">DEBUG_TEST</text>
<text x="88.9" y="204">30</text>
<text x="91.4" y="206.6">PSC-1608U52GC-G4</text>
</g>
<g font-size="2.2" fill="#000080">
<text x="256.5" y="23.7">R3</text>
<text x="271.8" y="23.7">R4</text>
<text x="67.3" y="25">SW2</text>
<text x="105" y="27.5">+3.3V</text>
<text x="118.1" y="27.5">R8</text>
<text x="285.8" y="26.2">C3</text>
<text x="146.1" y="32.6">GND</text>
<text x="188" y="31.3">M2</text>
<text x="126.6" y="41.9" transform="rotate(-90 126.6 41.9)">MeshCore</text>
<text x="132.1" y="37.7">GND</text>
<text x="165.1" y="36.4">C14</text>
<text x="251.6" y="41.5">VCC</text>
<text x="266.7" y="41.5">GND</text>
<text x="49.5" y="44">M1</text>
<text x="75.1" y="44">VCC</text>
<text x="148.2" y="42.7">+3.3V</text>
<text x="37.7" y="49.5" transform="rotate(-90 37.7 49.5)">GND</text>
<text x="122" y="49.1">GND</text>
<text x="37.7" y="59.6" transform="rotate(-90 37.7 59.6)">GND</text>
<text x="79.6" y="58">+3.3V</text>
<text x="83.4" y="54.6" transform="rotate(-90 83.4 54.6)">GND</text>
<text x="105" y="68.1">+3.3V</text>
<text x="118.1" y="68.1">R7</text>
<text x="157.7" y="71.9">VCCU5</text>
<text x="182.9" y="66.9">GND</text>
<text x="264.2" y="69.4">SW4</text>
<text x="188" y="74.5">SW6</text>
<text x="214.6" y="73.2">U7</text>
<text x="48.3" y="82.1">ProMicro_NRF52840</text>
<text x="126.6" y="82.5" transform="rotate(-90 126.6 82.5)">REBOOT</text>
<text x="132.1" y="78.3">GND</text>
<text x="207.8" y="83" transform="rotate(-90 207.8 83)">+3.3V</text>
<text x="253.6" y="83" transform="rotate(-90 253.6 83)">GND_BMS</text>
<text x="281.5" y="83" transform="rotate(-90 281.5 83)">GND_BMS</text>
<text x="122" y="89.7">GND</text>
<text x="154.5" y="84.6">GND_BMS</text>
<text x="276.9" y="89.7">GND</text>
<text x="251.5" y="91">GND</text>
<text x="137.2" y="105">i2c_1</text>
<text x="144.4" y="105">+3.3V</text>
<text x="86.4" y="111.3">BT1</text>
<text x="101.6" y="111.3">BT2</text>
<text x="205.8" y="112.6">GND</text>
<text x="20.3" y="117.7">U4</text>
<text x="71.3" y="118.9">VCC</text>
<text x="54.6" y="120.2">C7</text>
<text x="86.4" y="121.5">BT3</text>
<text x="101.6" y="121.5">BT4</text>
<text x="144.8" y="122.7">GND</text>
<text x="177.8" y="125.3">GND</text>
<text x="215.9" y="122.7">C10 C11</text>
<text x="245.1" y="121.5">U6</text>
<text x="269.2" y="122.7">L1</text>
<text x="59.7" y="126.6">R21</text>
<text x="86.4" y="131.6">BT5</text>
<text x="101.6" y="131.6">BT6</text>
<text x="162.1" y="127.8">+3.3V</text>
<text x="170.2" y="126.6">ATH10</text>
<text x="289.1" y="131.2" transform="rotate(-90 289.1 131.2)">+3.3V</text>
<text x="205.9" y="132.9">VCC</text>
<text x="284.5" y="135.4">C13 C12</text>
<text x="12.2" y="143.1">GND_BMS</text>
<text x="144.8" y="145.6">GND</text>
<text x="152.4" y="146.9">RTC</text>
<text x="159.6" y="148.1">+3.3V</text>
<text x="261.7" y="150.7">GND</text>
<text x="276.9" y="150.7">GND</text>
<text x="96.5" y="173.5">R23</text>
<text x="104.1" y="173.5">U9</text>
<text x="88.9" y="196.4">R25</text>
<text x="99.1" y="196.4">U11</text>
<text x="30" y="201.5">GND_BMS</text>
<text x="113.9" y="201.9" transform="rotate(-90 113.9 201.9)">GND</text>
</g>
<g font-size="1.5" fill="#000080">
<text x="130.8" y="26.4">C6</text>
<text x="130.8" y="67">C5</text>
<text x="76.2" y="125.4">U8</text>
<text x="266.7" y="138.1">R22</text>
<text x="25.4" y="178.8">LiPoAkku2</text>
<text x="50.8" y="178.8">LiPoAkku1</text>
</g>
</svg>
